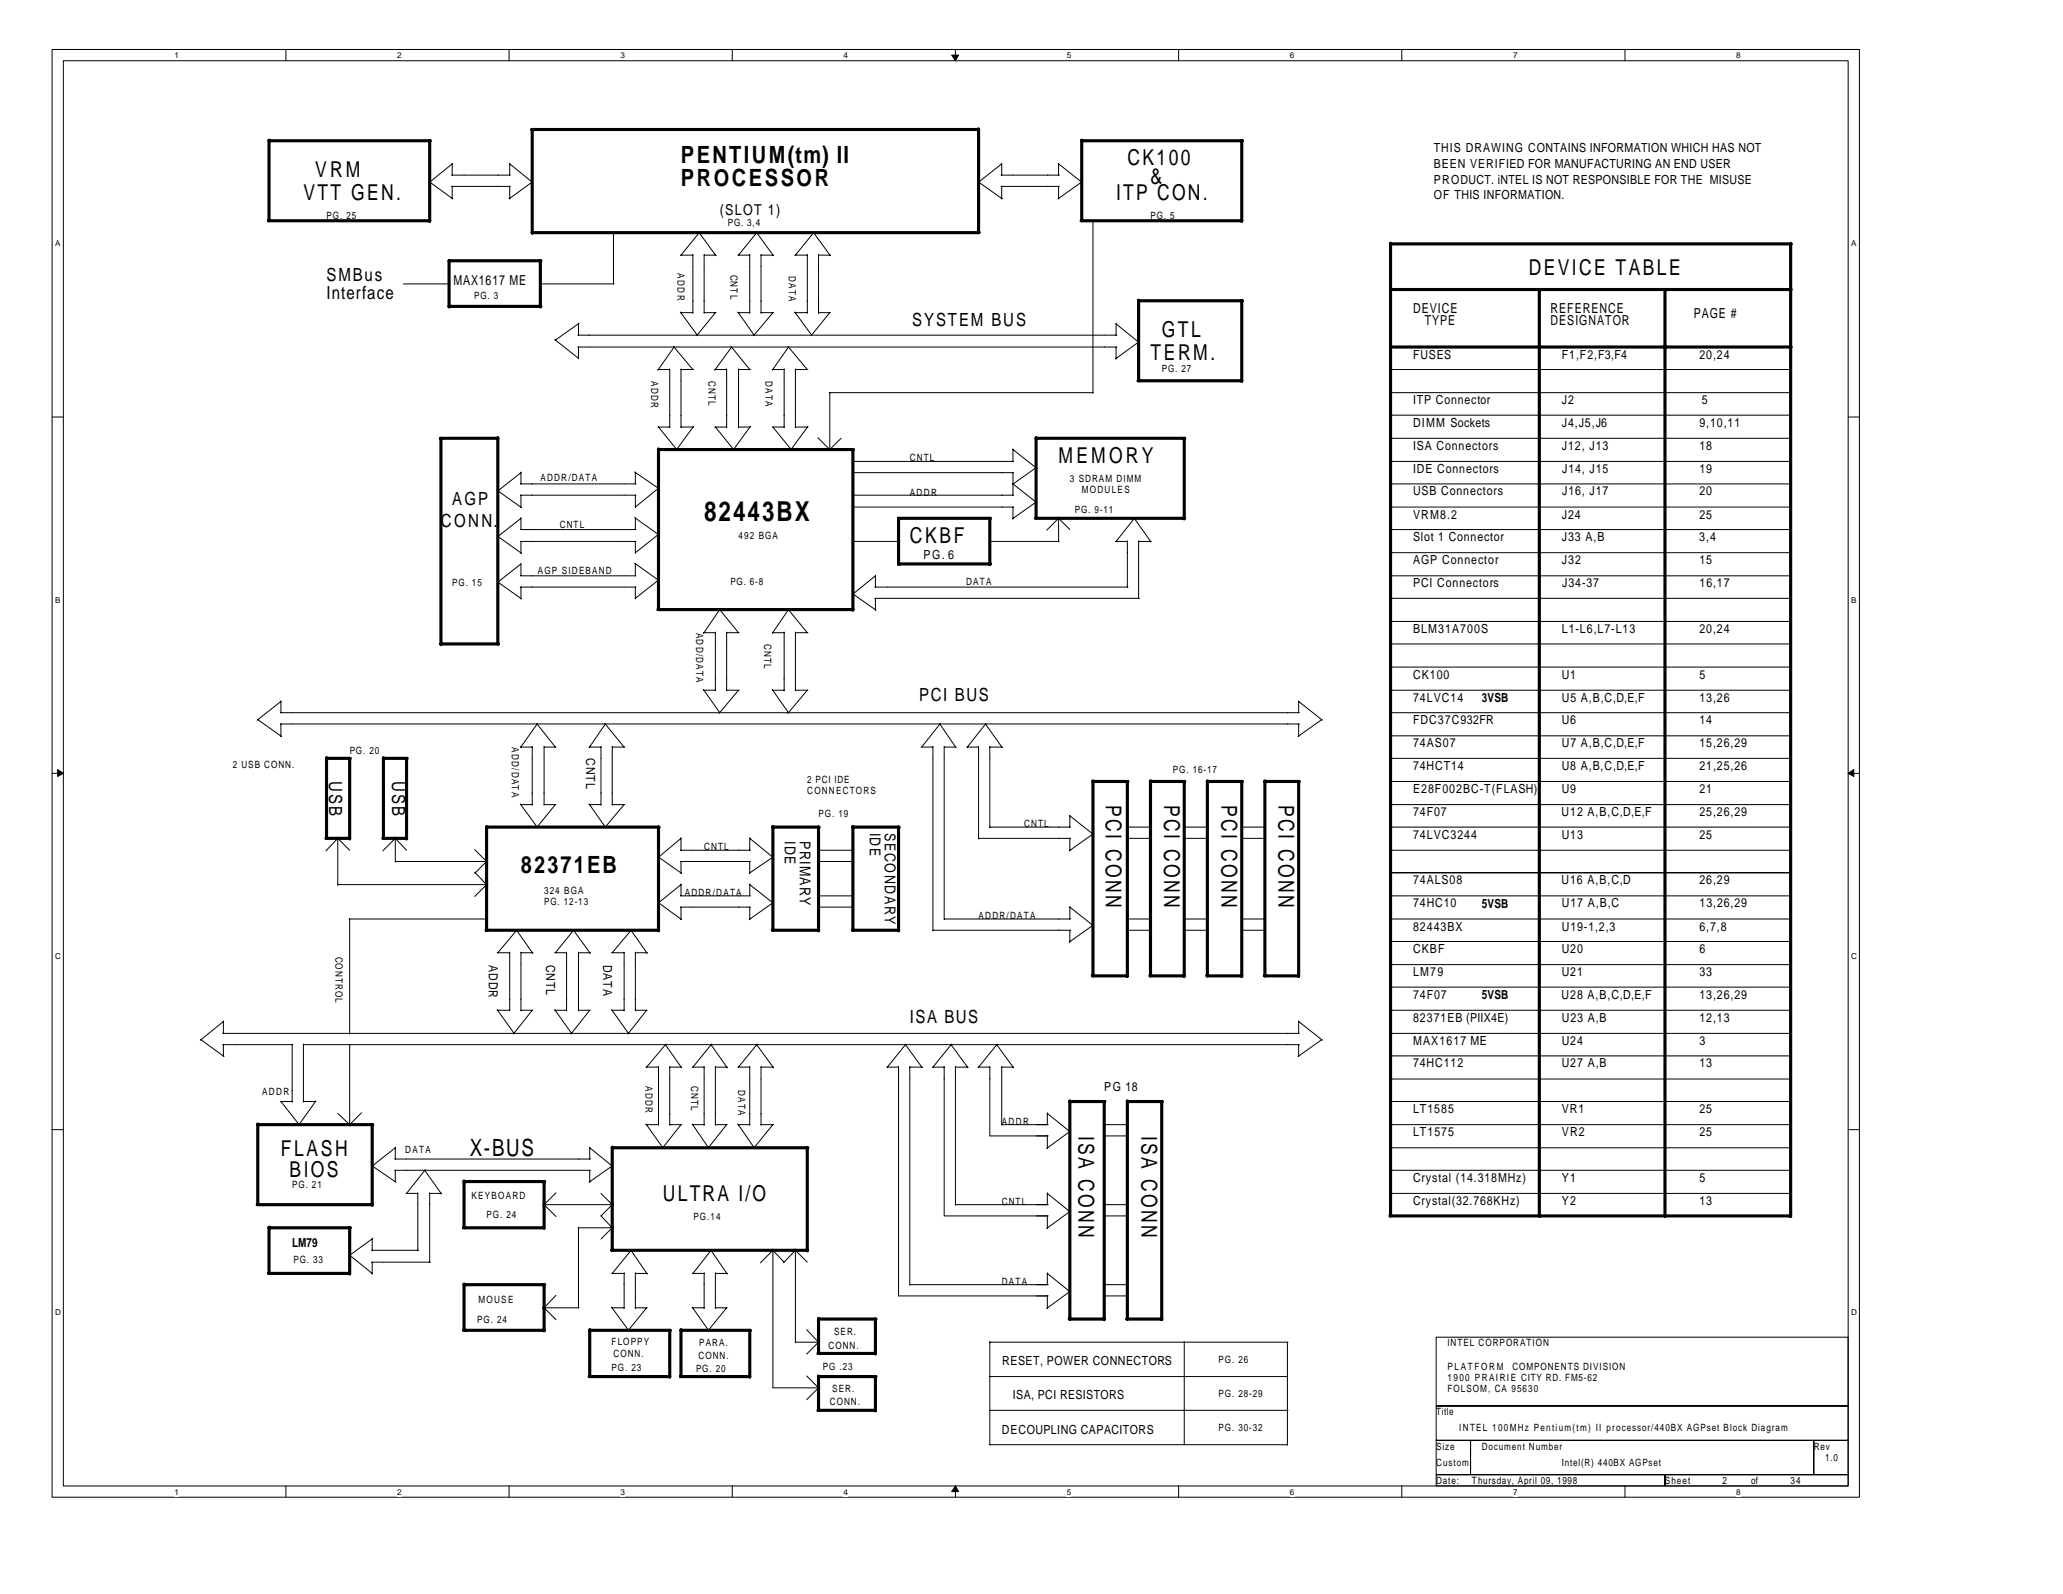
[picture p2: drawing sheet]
<svg xmlns="http://www.w3.org/2000/svg" width="279mm" height="216mm" viewBox="0 0 279 216" stroke-linecap="round" stroke-linejoin="round" font-family="sans-serif">
<path d="M7.1 6.7h244.7v196.1h-244.7zM8.6 8.2h241.7v193.1h-241.7z" fill="none" stroke="#000" stroke-width=".14"/>
<g fill="#fff">
<path d="M23.7 6.9h.5v1.2h-.5z"/>
<path d="M23.7 201.4h.5v1.3h-.5z"/>
</g>
<path d="M38.7 6.7v1.5M38.7 201.3v1.5" fill="none" stroke="#000" stroke-width=".14"/>
<g fill="#fff">
<path d="M53.8 6.9h.6v1.2h-.6z"/>
<path d="M53.8 201.4h.6v1.3h-.6z"/>
</g>
<path d="M68.9 6.7v1.5M68.9 201.3v1.5" fill="none" stroke="#000" stroke-width=".14"/>
<g fill="#fff">
<path d="M84 6.9h.6v1.2h-.6z"/>
<path d="M84 201.4h.6v1.3h-.6z"/>
</g>
<path d="M99.2 6.7v1.5M99.2 201.3v1.5" fill="none" stroke="#000" stroke-width=".14"/>
<g fill="#fff">
<path d="M114.2 6.9h.6v1.2h-.6z"/>
<path d="M114.2 201.4h.6v1.3h-.6z"/>
</g>
<path d="M129.4 6.7v1.5M129.4 201.3v1.5" fill="none" stroke="#000" stroke-width=".14"/>
<g fill="#000" stroke="#000" stroke-width=".14">
<path d="M128.9 7.5h.9l-.4 .7z" fill-rule="evenodd"/>
<path d="M129.4 201.3l.4 .7h-.9z" fill-rule="evenodd"/>
</g>
<g fill="#fff">
<path d="M144.5 6.9h.6v1.2h-.6z"/>
<path d="M144.5 201.4h.6v1.3h-.6z"/>
</g>
<path d="M159.6 6.7v1.5M159.6 201.3v1.5" fill="none" stroke="#000" stroke-width=".14"/>
<g fill="#fff">
<path d="M174.7 6.9h.6v1.2h-.6z"/>
<path d="M174.7 201.4h.6v1.3h-.6z"/>
</g>
<path d="M189.9 6.7v1.5M189.9 201.3v1.5" fill="none" stroke="#000" stroke-width=".14"/>
<g fill="#fff">
<path d="M204.9 6.9h.6v1.2h-.6z"/>
<path d="M204.9 201.4h.6v1.3h-.6z"/>
</g>
<path d="M220.1 6.7v1.5M220.1 201.3v1.5" fill="none" stroke="#000" stroke-width=".14"/>
<g fill="#fff">
<path d="M235.1 6.9h.6v1.2h-.6z"/>
<path d="M235.1 201.4h.6v1.3h-.6z"/>
<path d="M7.5 32.4h.6v1.2h-.6z"/>
<path d="M250.7 32.4h.6v1.2h-.6z"/>
<path d="M7.5 80.6h.7v1.3h-.7z"/>
<path d="M250.7 80.6h.7v1.3h-.7z"/>
</g>
<path d="M7.1 56.5h1.5M250.3 56.5h1.5" fill="none" stroke="#000" stroke-width=".14"/>
<g fill="#fff">
<path d="M7.5 128.9h.7v1.2h-.7z"/>
<path d="M250.7 128.9h.8v1.2h-.8z"/>
</g>
<path d="M7.1 104.7h1.5M250.3 104.7h1.5" fill="none" stroke="#000" stroke-width=".14"/>
<g fill="#000" stroke="#000" stroke-width=".14">
<path d="M7.8 104.2l.8 .5-.8 .5z" fill-rule="evenodd"/>
<path d="M250.3 104.7l.8-.5v1z" fill-rule="evenodd"/>
</g>
<g fill="#fff">
<path d="M7.5 177.1h.7v1.3h-.7z"/>
<path d="M250.7 177.1h.8v1.3h-.8z"/>
</g>
<g fill="none" stroke="#000" stroke-width=".14">
<path d="M54.6 38.5h6.3M58.2 24.7l3.1 2.2M61.2 25.2h7.9M61.2 23.7h7.9M61.2 22.1v1.6M61.2 25.2v1.7M61.2 22.2l-3.1 2.5M69 22.1v1.6M69 25.2v1.7M69 22.2l3.2 2.5M72.1 24.7l-3.2 2.2M73.2 38.5h9.4"/>
<path d="M82.7 38.5h.5M83.1 31.7v6.8M92.1 34.6h1.7M93.8 34.5v7.9M94.7 31.5l2.3 3.1M94.8 31.4l-2.6 3.2M95.4 34.5v7.9M95.4 34.6h1.6M99.9 34.6h1.6M101.5 34.5v7.9M102.5 31.5l2.3 3.1M102.6 31.4l-2.6 3.2"/>
<path d="M103.1 34.6h1.7M103.1 34.5v7.9M107.6 34.6h1.7M109.3 34.5v7.9M110.2 31.5l2.3 3.1M110.3 31.4l-2.6 3.2M110.9 34.5v7.9M110.9 34.6h1.6M132.5 24.7l3.2 2.2M135.6 25.2h7.9M135.6 23.7h7.9M135.7 22.1v1.6"/>
<path d="M135.7 25.2v1.7M135.7 22.2l-3.3 2.5M143.4 22.1v1.6M143.4 25.2v1.7M143.4 22.2l3.2 2.5M146.5 24.7l-3.2 2.2M148 29.9v23.4M75.1 46l3.2 2.5M78.3 45.4h72.9M78.3 47h72.9M78.3 43.8v1.6M78.3 47v1.6"/>
<path d="M78.4 43.8l-3.2 2.3M89.1 50.1h1.6M89.1 57.8h1.6M89.2 57.8l2.5 3.2M90.7 50v7.9M91.2 46.9l2.6 3.2M91.3 47l-2.2 3.1M92.1 42.3h1.7M92.1 42.3l2.3 3.1M92.2 50.1h1.7M92.2 50v7.9M92.2 57.8h1.7"/>
<path d="M93.9 57.8l-2.3 3.1M95.4 42.3h1.6M96.8 50.1h1.6M96.8 57.8h1.6M96.9 57.8l2.5 3.2M96.9 42.3l-2.6 3.2M98.4 50v7.9M99 46.9l2.5 3.2M99.1 47l-2.3 3.1M99.9 42.3h1.6M99.9 42.3l2.2 3.1M100 50.1h1.6"/>
<path d="M100 50v7.9M100 57.8h1.6M101.6 57.8l-2.3 3.1M103.1 42.3h1.7M104.6 50.1h1.6M104.6 57.8h1.6M104.7 42.3l-2.6 3.2M104.7 57.8l2.5 3.2M106.2 50v7.9M106.7 46.9l2.6 3.2M106.8 47l-2.2 3.1M107.6 42.3h1.7"/>
<path d="M107.6 42.3l2.3 3.1M107.7 50v7.9M107.7 50.1h1.7M107.7 57.8h1.7M109.4 57.8l-2.3 3.1M110.8 59.3l1.6 1.6M110.9 42.3h1.6M112.3 53.2h35.7M112.4 42.3l-2.6 3.2M112.4 53.2v7.8M113.9 59.4l-1.6 1.6M151.2 43.8v1.6"/>
<path d="M151.2 47v1.6M151.2 43.9l3.1 2.5M154.2 46.3l-3.1 2.3M188.3 50.1h54.3M188.3 53.2h54.3M188.3 56.2h54.3M188.3 59.4h54.3M67.4 66.5l3.2 2.3M67.4 72.7l3.2 2.2M67.4 78.8l3.2 2.3M70.5 65.5h15.6M70.5 71.7h15.6"/>
<path d="M70.5 78h15.6M70.5 67.1h15.6M70.5 73.3h15.6M70.5 79.5h15.6M70.6 63.9v1.6M70.6 67.1v1.7M70.6 70.1v1.6M70.6 73.3v1.6M70.6 76.3v1.7M70.6 79.5v1.6M70.6 64l-3.3 2.6M70.6 70.2l-3.3 2.5"/>
<path d="M70.6 76.4l-3.3 2.5M86 76.3l3.2 2.3M86 70.1l3.2 2.3M86 63.9l3.2 2.2M86 63.9v1.6M86 67.1v1.7M86 70.1v1.6M86 73.3v1.6M86 76.3v1.7M86 79.5v1.6M89.3 78.5l-3.3 2.5M89.3 72.3l-3.3 2.6"/>
<path d="M89.3 66.1l-3.3 2.6M115.5 68.7h21.8M115.5 62.5h21.8M115.5 67.1h21.8M115.5 73.3h6.3M115.5 64h21.8M118.5 79.5h34.3M118.6 77.9v1.6M118.6 78l-3.2 2.5M134.1 73.3h9.4M137.2 60.8v1.7M137.2 64v3.1"/>
<path d="M137.2 68.7v1.6M137.2 65.5l3.2 2.6M137.2 60.9l3.2 2.5M140.3 68l-3.2 2.3M140.3 63.3l-3.2 2.3M141.8 71.8l1.6-1.6v3.2M143.3 70.1l1.6 1.6M151.1 73.3h1.6M152.7 73.3v6.2M153.6 70.2l2.3 3.2M153.7 70.1l-2.5 3.2M154.2 73.3v7.7"/>
<path d="M154.2 73.3h1.7M188.3 65.5h54.3M188.3 68.7h54.3M188.3 71.7h54.3M188.3 74.9h54.3M188.3 78h54.3M188.3 62.5h54.3M34.9 97.5l3.2 2.3M38 96.5h138M38 98.1h138M38 94.9v1.6M38 98.1v1.7"/>
<path d="M38 95l-3.2 2.6M72.7 98l2.5 3.2M72.8 98.1l-2.3 3.2M81.9 98l2.6 3.2M82 98.1l-2.2 3.2M95.3 93.5h1.6M95.3 85.7h1.6M95.3 93.4l2.2 3.1M96.9 85.6v8M97.4 82.5l2.6 3.2M97.5 82.6l-2.2 3.2M98.4 93.5h1.7"/>
<path d="M98.4 85.7h1.7M98.4 85.6v8M100 93.5l-2.6 3.1M104.6 93.5h1.6M104.6 85.7h1.6M104.6 93.4l2.2 3.1M106.2 85.6v8M106.7 82.5l2.6 3.2M106.8 82.6l-2.2 3.2M107.7 85.6v8M107.7 93.5h1.7M107.7 85.7h1.7"/>
<path d="M109.3 93.5l-2.6 3.1M115.5 80.4l3.1 2.2M118.5 81h35.8M118.6 81v1.6M127.3 98.1l2.2 3.2M127.4 98l-2.6 3.2M133.5 98.1l2.2 3.2M133.5 98l-2.5 3.2M175.9 94.9v1.6M175.9 98.1v1.7M175.9 95l3.2 2.6M179 97.5l-3.2 2.3"/>
<path d="M188.3 81h54.3M188.3 84.2h54.3M188.3 87.2h54.3M188.3 90.4h54.3M188.3 93.5h54.3M188.3 96.5h54.3M188.3 99.7h54.3M44.1 115.2l1.6-1.6v6.3M45.7 113.5l1.7 1.7M45.7 119.8h20.3M51.8 115.2l1.7-1.6v3.2M53.5 113.5l1.6 1.7"/>
<path d="M53.5 116.7h12.5M64.3 115.1l1.6 1.6-1.6 1.6M64.3 118.1l1.6 1.7-1.6 1.6M70.5 109h1.6M70.5 101.2h1.6M70.5 108.9l2.3 3.1M72.1 101.1v8M73.7 109h1.6M73.7 101.2h1.6M73.7 101.1v8M75.2 109l-2.5 3.1M79.8 109h1.6"/>
<path d="M79.8 101.2h1.6M79.8 108.9l2.2 3.1M81.4 101.1v8M82.9 109h1.7M82.9 101.2h1.7M82.9 101.1v8M84.5 109l-2.6 3.1M89.2 116.1l3.1 2.2M92.1 115.2h9.5M92.1 116.7h9.5M92.2 113.5v1.7M92.2 116.7v1.6"/>
<path d="M92.2 119.7v1.6M92.2 119.8l-3.1 2.6M92.2 113.6l-3.1 2.6M101.5 113.5v1.7M101.5 116.7v1.6M101.5 119.7v1.6M101.5 113.6l3.3 2.6M101.5 119.8l3.3 2.6M104.7 116.1l-3.2 2.2M110.9 115.2h4.7M110.9 116.7h4.7M124.7 101.2h1.7"/>
<path d="M126.4 101.1v25M127.9 101.1v23.5M127.9 101.2h1.6M130.9 101.2h1.6M132.5 113.6h12.5M132.5 101.1v12.5M134.1 101.1v11M134.1 112h10.9M134.1 101.2h1.6M144.9 110.4v1.6M144.9 113.6v1.6M144.9 110.5l3.2 2.5"/>
<path d="M148 113l-3.2 2.2M152.7 112h3.2M152.7 113.6h3.2M160.4 112h3.2M160.4 113.6h3.2M168.2 112h3.2M168.2 113.6h3.2M188.3 105.8h54.3M188.3 102.7h54.3M188.3 115.2h54.3M188.3 112h54.3M188.3 109h54.3"/>
<path d="M188.3 118.2h54.3M30.2 140h145.8M30.3 138.3v1.7M30.3 138.4l-3.2 2.5M47.3 124.5h18.6M47.4 124.5v15.6M67.3 136.8h1.7M67.3 129h1.7M67.3 136.8l2.3 3.2M69 129v7.9M70 126l2.2 3.1M70 125.9l-2.6 3.1"/>
<path d="M70.6 136.8h1.6M70.6 129v7.9M70.6 129h1.6M72.1 136.8l-2.6 3.3M75.1 136.8h1.6M75.1 129h1.6M75.1 136.8l2.3 3.2M76.7 129v7.9M77.7 126l2.3 3.1M77.8 125.9l-2.6 3.1M78.3 129v7.9M78.3 136.8h1.7"/>
<path d="M78.3 129h1.7M79.9 136.8l-2.6 3.3M82.8 136.8h1.7M82.8 129h1.7M82.8 136.8l2.3 3.2M84.5 129v7.9M85.5 126l2.2 3.1M85.5 125.9l-2.6 3.1M86 129v7.9M86 136.8h1.7M86 129h1.7M87.6 136.8l-2.6 3.3"/>
<path d="M89.2 122.3l3.1 2.3M92.1 121.3h9.5M92.1 122.9h9.5M92.2 122.9v1.7M101.5 122.9v1.7M104.7 122.3l-3.2 2.3M110.9 121.3h4.7M110.9 122.9h4.7M126.4 126h18.6M127.9 124.5h17.1M144.9 122.8v1.7M144.9 126v1.6"/>
<path d="M144.9 122.9l3.2 2.5M148 125.3l-3.2 2.3M152.7 124.5h3.2M152.7 126h3.2M160.4 124.5h3.2M160.4 126h3.2M168.2 124.5h3.2M168.2 126h3.2M175.9 138.3v1.7M175.9 138.4l3.2 2.5M188.3 124.5h54.3M188.3 121.3h54.3"/>
<path d="M188.3 133.7h54.3M188.3 130.7h54.3M188.3 127.5h54.3M188.3 136.8h54.3M188.3 140h54.3M7.1 153h1.5M27.2 140.8l3.1 2.3M30.2 141.5h9.5M30.3 141.5v1.6M38 149.2h1.6M38 149.2l2.6 3.2M39.6 141.5v7.8"/>
<path d="M41.1 141.5h134.9M41.1 141.4v7.9M41.1 149.2h1.7M42.8 149.1l-2.3 3.2M45.7 150.8l1.7 1.6M47.4 141.5v10.9M49 150.7l-1.6 1.6M50.4 157.9l3.2 2.2M53.5 157h26.5M53.5 158.5h26.5M53.5 155.4v1.6M53.5 158.5v1.6"/>
<path d="M53.5 155.5l-3.2 2.5M57.5 158.5l2.3 3.2M57.6 158.4l-2.5 3.2M79.9 155.4v1.6M79.9 158.5v1.6M79.9 155.5l3.1 2.5M82.9 157.9l-3.1 2.2M87.5 152.3h1.7M87.5 144.5h1.7M87.5 152.2l2.3 3.3M89.2 144.5v7.9M90.1 141.5l2.2 3.1"/>
<path d="M90.2 141.4l-2.6 3.1M90.7 152.3h1.6M90.7 144.5h1.6M90.7 144.5v7.9M92.2 152.3l-2.5 3.2M93.8 152.3h1.6M93.8 144.5h1.6M93.8 152.2l2.2 3.3M95.4 144.5v7.9M96.3 141.5l2.2 3.1M96.4 141.4l-2.6 3.1M96.9 144.5v7.9"/>
<path d="M96.9 152.3h1.6M96.9 144.5h1.6M98.4 152.3l-2.5 3.2M99.9 152.3h1.6M99.9 144.5h1.6M99.9 152.2l2.2 3.3M101.5 144.5v7.9M102.5 141.5l2.3 3.1M102.6 141.4l-2.6 3.1M103.1 152.3h1.7M103.1 144.5v7.9M103.1 144.5h1.7"/>
<path d="M104.7 152.3l-2.6 3.2M120.1 144.5h1.6M121.7 144.5v31h20.2M122.6 141.5l2.3 3.1M122.7 141.4l-2.5 3.1M123.2 144.5v29.6M123.2 144.5h1.7M126.3 144.5h1.6M127.9 144.5v20.2h14M128.8 141.5l2.3 3.1M128.9 141.4l-2.5 3.1M129.4 144.5v18.8"/>
<path d="M129.4 144.5h1.7M132.4 144.5h1.7M134.1 144.5v9.4h7.8M135 141.5l2.3 3.1M135.1 141.4l-2.6 3.1M135.7 144.5v7.9M135.7 152.3h6.2M135.7 144.5h1.6M141.8 150.7v1.6M141.8 153.9v1.6M141.8 150.8l3.2 2.5M144.9 153.3l-3.1 2.2"/>
<path d="M149.5 152.3h3.3M149.5 153.9h3.3M175.9 141.5v1.6M179 140.8l-3.2 2.3M188.3 158.5h54.3M188.3 155.5h54.3M188.3 152.3h54.3M188.3 149.2h54.3M188.3 146.1h54.3M188.3 143h54.3M250.3 153h1.5M47.3 169.9l3.1 2.6"/>
<path d="M50.3 169.3h6.4M50.3 171h8M50.4 167.7v1.6M50.4 171v1.6M50.5 167.7l-3.1 2.3M55 161.6h1.6M56.6 161.6v7.8M58.2 161.6h1.6M58.2 161.6v9.4M73.6 163.2h9.3M73.7 177.1h4.7M73.7 177.1l1.6 1.6"/>
<path d="M75.3 161.6l-1.6 1.6 1.6 1.6M75.3 175.4l-1.6 1.7M78.3 166.2v10.9M78.3 166.3h4.7M81.4 161.6l1.6 1.7M82.8 172.5h1.7M82.8 177.1h1.7M82.8 177.1l2.3 3.1M83 163.1l-1.6 1.6 1.6 1.7M83 166.2l-1.6 1.6M84.5 172.4v4.8M85.5 169.3l2.2 3.3"/>
<path d="M85.5 169.3l-2.6 3.2M86 172.4v4.8M86 172.5h1.7M86 177.1h1.7M87.6 177.1l-2.6 3.2M93.8 172.5h1.6M93.8 177.1h1.6M93.8 177.1l2.2 3.1M95.4 172.4v4.8M96.3 169.3l2.2 3.3M96.4 169.3l-2.6 3.2M96.9 172.4v4.8"/>
<path d="M96.9 172.5h1.6M96.9 177.1h1.6M98.4 177.1l-2.5 3.2M104.6 169.3l1.6 1.7M104.7 169.3v18.7h6.2M104.7 169.3l-1.7 1.7M106.1 171l1.6-1.7v12.6M107.6 169.3l1.7 1.7M123.2 174h18.7M129.4 163.2h12.5M141.8 161.6v1.6M141.8 164.7v1.7"/>
<path d="M141.8 172.4v1.6M141.8 175.5v1.7M141.8 161.6l3.2 2.6M141.8 172.5l3.2 2.5M144.9 164.1l-3.1 2.3M144.9 174.9l-3.1 2.3M149.5 164.7h3.3M149.5 163.2h3.3M149.5 175.5h3.3M149.5 174h3.3M188.3 161.6h54.3M107.7 181.8h3.2"/>
<path d="M109.2 186.4l1.7 1.6-1.7 1.6M109.2 180.1l1.7 1.7-1.7 1.6M134 186.5h40.4M134 195.7h40.4M134.1 181.7v14M134.1 191h40.3M134.1 181.8h40.3M160.4 181.7v14M174.4 181.8v14M194.5 181.1h55.8v9.3h-55.8zM194.5 190.4h55.8v4.7h-55.8zM194.5 195.1h4.7v4.6h-4.7z"/>
<path d="M194.5 199.7h31v1.6h-31zM199.2 195.1h46.4v4.6h-46.4zM225.5 199.7h24.8v1.6h-24.8zM245.6 195.1h4.7v4.6h-4.7z"/>
</g>
<g fill="none" stroke="#000" stroke-width=".42">
<path d="M36.4 19v10.9M36.4 19.1h21.9M58.2 19.1v10.9M72 17.5h60.5M72.1 17.5v14.1M132.5 17.5v14M146.5 19.1h21.8M146.5 19v10.9M168.2 19.1v10.9M36.4 29.9h21.8M72.1 31.5h60.5M73.2 35.3v6.3"/>
<path d="M73.3 35.3h-12.5v6.3M146.4 29.9h21.8M188.3 39.2h54.3M188.3 32.9v131.8M188.3 33h54.3M208.5 39.2v125.6M225.5 39.2v125.6M242.5 33v131.8M59.6 59.4h7.8M59.7 59.4v27.9M60.8 41.5h12.5M67.4 59.3v27.9"/>
<path d="M140.3 59.3v10.9M140.3 59.4h20.2M154.1 51.6h14.1M154.2 40.7v10.9M154.2 40.7h14.1M160.4 59.4v10.9M168.2 40.7v11M188.3 47h54.3M89.2 60.8v21.8M89.2 60.9h26.4M115.5 60.9v21.7M121.7 76.4h12.4"/>
<path d="M134.1 70.2v6.3M134.1 70.2h-12.4v6.3M140.2 70.2h20.2M59.7 87.2h7.8M89.1 82.6h26.4M44.1 113.6h3.3M44.2 102.6v11M44.2 102.7h3.2M47.4 102.7v10.9M51.8 113.6h3.3M51.9 102.7h3.2M51.9 102.6v11"/>
<path d="M55.1 102.7v10.9M65.9 111.9v14.1M65.9 112h23.4M89.2 112v14.1M104.7 112h6.2M104.7 111.9v14.1M110.9 112v14.1M115.5 112h6.3M115.5 111.9v14.1M121.7 112v14.1M148 105.8v26.4M148 105.8h4.8"/>
<path d="M152.7 105.8v26.5M155.8 105.8h4.7M155.8 105.8v26.4M160.4 105.8v26.5M163.5 105.8h4.8M163.5 105.8v26.4M168.2 105.8v26.5M171.3 105.8h4.7M171.3 105.8v26.4M175.9 105.8v26.5M65.8 126h23.4M104.6 126h6.3"/>
<path d="M115.4 126h6.3M147.9 132.2h4.8M155.7 132.2h4.7M163.4 132.2h4.8M171.2 132.2h4.7M34.9 152.2v11M34.9 152.3h15.6M50.4 152.3v11M62.9 159.9v6.4M82.9 155.4v13.9M82.9 155.5h26.5M109.3 155.5v13.9"/>
<path d="M144.9 149.1v29.6M144.9 149.2h4.7M149.5 149.2v29.5M152.7 149.1v29.6M152.7 149.2h4.7M157.3 149.2v29.5M34.8 163.2h15.6M36.4 172.5h11M36.4 166.2v6.3M36.4 166.3h11M47.4 166.3v6.3M62.8 166.3h10.9"/>
<path d="M62.9 173.9v6.3M62.9 160h10.9M62.9 174h10.9M73.7 160v6.4M73.7 174v6.3M82.8 169.3h26.5M110.9 178.6v4.7M110.9 178.7h7.7M118.6 178.7v4.7M144.8 178.7h4.7M152.6 178.7h4.7M188.2 164.7h54.3"/>
<path d="M62.8 180.2h10.9M79.8 186.5h10.9M79.9 180.1v6.4M79.9 180.2h10.9M90.7 180.2v6.3M92.1 186.5h9.4M92.2 180.2h9.4M92.2 180.1v6.4M101.5 180.2v6.3M110.8 183.3h7.8M110.8 191h7.8M110.9 186.4v4.6"/>
<path d="M110.9 186.5h7.7M118.6 186.5v4.6"/>
</g>
<text font-size="3.7" x="95.4" y="70.6">82443BX</text>
<g font-size="3.2">
<text x="92.2" y="22.1">PENTIUM(tm) II</text>
<text x="92.2" y="25.2">PROCESSOR</text>
<text x="70.6" y="118.2">82371EB</text>
<text x="63.6" y="156.6">X-BUS</text>
</g>
<g font-size="3">
<text x="152.7" y="22.4">CK100</text>
<text x="41.1" y="27">VTT GEN.</text>
<text x="42.7" y="24">VRM</text>
<text x="151.2" y="27">ITP CON.</text>
<text x="155.8" y="24.9">&amp;</text>
<text x="207" y="37.3">DEVICE TABLE</text>
<text x="157.3" y="45.7">GTL</text>
<text x="155.8" y="48.8">TERM.</text>
<text x="143.4" y="62.7">MEMORY</text>
<text x="123.2" y="73.5">CKBF</text>
<text x="149.8" y="109" transform="rotate(90 149.8 109)">PCI CONN</text>
<text x="157.7" y="109" transform="rotate(90 157.7 109)">PCI CONN</text>
<text x="165.4" y="109" transform="rotate(90 165.4 109)">PCI CONN</text>
<text x="173.1" y="109" transform="rotate(90 173.1 109)">PCI CONN</text>
<text x="146.1" y="153.9" transform="rotate(90 146.1 153.9)">ISA CONN</text>
<text x="154.6" y="153.9" transform="rotate(90 154.6 153.9)">ISA CONN</text>
<text x="38" y="156.6">FLASH</text>
<text x="39.2" y="159.4">BIOS</text>
<text x="89.8" y="162.7">ULTRA I/O</text>
</g>
<g font-size="2.5">
<text x="44.2" y="38.1">SMBus</text>
<text x="44.2" y="40.5">Interface</text>
<text x="123.6" y="44.1">SYSTEM BUS</text>
<text x="59.7" y="71.4">CONN.</text>
<text x="61.2" y="68.4">AGP</text>
<text x="124.5" y="94.9">PCI BUS</text>
<text x="44.6" y="105.8" transform="rotate(90 44.6 105.8)">USB</text>
<text x="53.1" y="105.8" transform="rotate(90 53.1 105.8)">USB</text>
<text x="123.2" y="138.5">ISA BUS</text>
</g>
<g font-size="2">
<text x="97.5" y="29.2">(SLOT 1)</text>
<text x="106.3" y="113.9" transform="rotate(90 106.3 113.9)">IDE</text>
<text x="108.3" y="113.9" transform="rotate(90 108.3 113.9)">PRIMARY</text>
<text x="117.8" y="112.8" transform="rotate(90 117.8 112.8)">IDE</text>
<text x="119.8" y="112.8" transform="rotate(90 119.8 112.8)">SECONDARY</text>
</g>
<g font-size="1.9">
<text x="61.4" y="38.6">MAX1617 ME</text>
<text x="191.4" y="42.5">DEVICE</text>
<text x="193" y="44.1">TYPE</text>
<text x="210" y="42.5">REFERENCE</text>
<text x="210" y="44.1">DESIGNATOR</text>
<text x="229.4" y="43.1">PAGE #</text>
</g>
<g font-size="1.7">
<text x="194.2" y="20.6">THIS DRAWING CONTAINS INFORMATION WHICH HAS NOT</text>
<text x="194.2" y="22.7">BEEN VERIFIED FOR MANUFACTURING AN END USER</text>
<text x="194.2" y="24.9">PRODUCT. iNTEL IS NOT RESPONSIBLE FOR THE MISUSE</text>
<text x="194.2" y="27">OF THIS INFORMATION.</text>
<text x="191.4" y="48.6">FUSES</text>
<text x="211.5" y="48.6">F1,F2,F3,F4</text>
<text x="230.2" y="48.6">20,24</text>
<text x="191.4" y="57.8">DIMM Sockets</text>
<text x="191.4" y="54.7">ITP Connector</text>
<text x="211.5" y="57.8">J4,J5,J6</text>
<text x="211.5" y="54.7">J2</text>
<text x="230.2" y="57.8">9,10,11</text>
<text x="230.5" y="54.7">5</text>
<text x="191.4" y="60.9">ISA Connectors</text>
<text x="191.4" y="64.1">IDE Connectors</text>
<text x="211.5" y="60.9">J12, J13</text>
<text x="211.6" y="64.1">J14, J15</text>
<text x="230.2" y="60.9">18</text>
<text x="230.2" y="64.1">19</text>
<text x="191.4" y="70.2">VRM8.2</text>
<text x="191.4" y="67.1">USB Connectors</text>
<text x="211.5" y="70.2">J24</text>
<text x="211.6" y="67.1">J16, J17</text>
<text x="230.1" y="70.2">25</text>
<text x="230.2" y="67.1">20</text>
<text x="125.1" y="75.7">PG. 6</text>
<text x="191.4" y="73.3">Slot 1 Connector</text>
<text x="191.4" y="76.4">AGP Connector</text>
<text x="211.5" y="73.3">J33 A,B</text>
<text x="211.5" y="76.4">J32</text>
<text x="230.1" y="73.3">3,4</text>
<text x="230.2" y="76.4">15</text>
<text x="191.4" y="79.6">PCI Connectors</text>
<text x="211.6" y="79.6">J34-37</text>
<text x="230.2" y="79.6">16,17</text>
<text x="191.4" y="85.7">BLM31A700S</text>
<text x="211.5" y="85.7">L1-L6,L7-L13</text>
<text x="230.2" y="85.7">20,24</text>
<text x="191.4" y="91.9">CK100</text>
<text x="191.4" y="95">74LVC14</text>
<text x="200.7" y="95.1">3VSB</text>
<text x="211.5" y="95">U5 A,B,C,D,E,F</text>
<text x="211.5" y="91.9">U1</text>
<text x="230.1" y="91.9">5</text>
<text x="230.2" y="95">13,26</text>
<text x="191.4" y="101.2">74AS07</text>
<text x="191.4" y="98.1">FDC37C932FR</text>
<text x="211.5" y="101.2">U7 A,B,C,D,E,F</text>
<text x="211.5" y="98.1">U6</text>
<text x="230.2" y="101.2">15,26,29</text>
<text x="230.2" y="98.1">14</text>
<text x="79.4" y="102.7" transform="rotate(90 79.4 102.7)">CNTL</text>
<text x="191.4" y="107.4">E28F002BC-T(FLASH)</text>
<text x="191.4" y="104.3">74HCT14</text>
<text x="211.5" y="104.3">U8 A,B,C,D,E,F</text>
<text x="211.5" y="107.4">U9</text>
<text x="230.1" y="107.4">21</text>
<text x="230.2" y="104.3">21,25,26</text>
<text x="191.4" y="110.5">74F07</text>
<text x="191.4" y="113.6">74LVC3244</text>
<text x="211.5" y="110.5">U12 A,B,C,D,E,F</text>
<text x="211.5" y="113.6">U13</text>
<text x="230.2" y="110.5">25,26,29</text>
<text x="230.2" y="113.6">25</text>
<text x="191.4" y="119.8">74ALS08</text>
<text x="211.5" y="119.8">U16 A,B,C,D</text>
<text x="230.1" y="119.8">26,29</text>
<text x="191.4" y="122.9">74HC10</text>
<text x="200.7" y="122.9">5VSB</text>
<text x="211.5" y="122.9">U17 A,B,C</text>
<text x="230.2" y="122.9">13,26,29</text>
<text x="66.2" y="130.7" transform="rotate(90 66.2 130.7)">ADDR</text>
<text x="74" y="130.7" transform="rotate(90 74 130.7)">CNTL</text>
<text x="81.7" y="130.7" transform="rotate(90 81.7 130.7)">DATA</text>
<text x="191.4" y="126">82443BX</text>
<text x="191.4" y="129.1">CKBF</text>
<text x="211.5" y="126">U19-1,2,3</text>
<text x="211.5" y="129.1">U20</text>
<text x="230.2" y="129.1">6</text>
<text x="230.2" y="126">6,7,8</text>
<text x="191.4" y="132.2">LM79</text>
<text x="191.4" y="135.3">74F07</text>
<text x="200.7" y="135.3">5VSB</text>
<text x="211.5" y="135.3">U28 A,B,C,D,E,F</text>
<text x="211.5" y="132.2">U21</text>
<text x="230.2" y="132.2">33</text>
<text x="230.2" y="135.3">13,26,29</text>
<text x="191.4" y="138.4">82371EB (PIIX4E)</text>
<text x="191.4" y="141.5">MAX1617 ME</text>
<text x="211.5" y="138.4">U23 A,B</text>
<text x="211.5" y="141.5">U24</text>
<text x="230.2" y="141.5">3</text>
<text x="230.2" y="138.4">12,13</text>
<text x="149.5" y="147.7">PG 18</text>
<text x="191.4" y="144.6">74HC112</text>
<text x="211.5" y="144.6">U27 A,B</text>
<text x="230.2" y="144.6">13</text>
<text x="191.4" y="150.8">LT1585</text>
<text x="191.4" y="153.9">LT1575</text>
<text x="211.5" y="150.8">VR1</text>
<text x="211.5" y="153.9">VR2</text>
<text x="230.2" y="150.8">25</text>
<text x="230.2" y="153.9">25</text>
<text x="191.4" y="160.1">Crystal (14.318MHz)</text>
<text x="211.5" y="160.1">Y1</text>
<text x="230.2" y="160.1">5</text>
<text x="191.4" y="163.2">Crystal(32.768KHz)</text>
<text x="211.5" y="163.2">Y2</text>
<text x="230.2" y="163.2">13</text>
<text x="39.6" y="168.9">LM79</text>
<text x="135.7" y="184.9">RESET, POWER CONNECTORS</text>
<text x="137.2" y="189.5">ISA, PCI RESISTORS</text>
<text x="135.7" y="194.2">DECOUPLING CAPACITORS</text>
</g>
<g font-size="1.4">
<text x="44.2" y="29.6">PG. 25</text>
<text x="155.8" y="29.6">PG. 5</text>
<text x="98.6" y="30.6">PG. 3,4</text>
<text x="64.2" y="40.5">PG. 3</text>
<text x="91.7" y="37" transform="rotate(90 91.7 37)">ADDR</text>
<text x="98.9" y="37.2" transform="rotate(90 98.9 37.2)">CNTL</text>
<text x="106.8" y="37.4" transform="rotate(90 106.8 37.4)">DATA</text>
<text x="88.2" y="51.6" transform="rotate(90 88.2 51.6)">ADDR</text>
<text x="96" y="51.6" transform="rotate(90 96 51.6)">CNTL</text>
<text x="103.7" y="51.6" transform="rotate(90 103.7 51.6)">DATA</text>
<text x="157.3" y="50.4">PG. 27</text>
<text x="73.2" y="65.1">ADDR/DATA</text>
<text x="123.2" y="62.5">CNTL</text>
<text x="144.9" y="65.3">3 SDRAM DIMM</text>
<text x="75.8" y="71.5">CNTL</text>
<text x="123.2" y="67.1">ADDR</text>
<text x="145.6" y="69.4">PG. 9-11</text>
<text x="146.5" y="66.8">MODULES</text>
<text x="72.8" y="77.8">AGP SIDEBAND</text>
<text x="100" y="73">492 BGA</text>
<text x="61.2" y="79.3">PG. 15</text>
<text x="98.9" y="79.2">PG. 6-8</text>
<text x="130.8" y="79.2">DATA</text>
<text x="94.3" y="85.7" transform="rotate(90 94.3 85.7)">ADD/DATA</text>
<text x="103.5" y="87.2" transform="rotate(90 103.5 87.2)">CNTL</text>
<text x="69.3" y="101.2" transform="rotate(90 69.3 101.2)">ADD/DATA</text>
<text x="31.5" y="104">2 USB CONN.</text>
<text x="47.4" y="102.1">PG. 20</text>
<text x="109.3" y="106">2 PCI IDE</text>
<text x="109.3" y="107.5">CONNECTORS</text>
<text x="158.9" y="104.6">PG. 16-17</text>
<text x="110.9" y="110.7">PG. 19</text>
<text x="138.7" y="112">CNTL</text>
<text x="95.4" y="115.1">CNTL</text>
<text x="73.7" y="121.1">324 BGA</text>
<text x="73.7" y="122.6">PG. 12-13</text>
<text x="92.7" y="121.3">ADDR/DATA</text>
<text x="132.5" y="124.5">ADDR/DATA</text>
<text x="45.4" y="129.6" transform="rotate(90 45.4 129.6)">CONTROL</text>
<text x="35.5" y="148.3">ADDR</text>
<text x="87.4" y="147.1" transform="rotate(90 87.4 147.1)">ADDR</text>
<text x="93.6" y="147.1" transform="rotate(90 93.6 147.1)">CNTL</text>
<text x="100" y="147.7" transform="rotate(90 100 147.7)">DATA</text>
<text x="135.7" y="152.3">ADDR</text>
<text x="39.6" y="160.9">PG. 21</text>
<text x="54.9" y="156.2">DATA</text>
<text x="63.9" y="162.4">KEYBOARD</text>
<text x="65.9" y="165">PG. 24</text>
<text x="93.9" y="165.2">PG.14</text>
<text x="135.7" y="163.1">CNTL</text>
<text x="39.7" y="171.1">PG. 33</text>
<text x="135.7" y="174">DATA</text>
<text x="64.6" y="179.1">PG. 24</text>
<text x="64.8" y="176.5">MOUSE</text>
<text x="82.8" y="182.1">FLOPPY</text>
<text x="82.8" y="185.7">PG. 23</text>
<text x="83.1" y="183.8">CONN.</text>
<text x="94.3" y="185.8">PG. 20</text>
<text x="94.6" y="184.1">CONN.</text>
<text x="94.7" y="182.4">PARA.</text>
<text x="111.4" y="185.5">PG .23</text>
<text x="112.2" y="182.7">CONN.</text>
<text x="113" y="180.8">SER.</text>
<text x="165" y="184.6">PG. 26</text>
<text x="196" y="182.4">INTEL CORPORATION</text>
<text x="196" y="185.5">P L A T F O R M</text>
<text x="204.8" y="185.5">COMPONENTS DIVISION</text>
<text x="112.4" y="190.3">CONN.</text>
<text x="112.7" y="188.5">SER.</text>
<text x="165" y="189.2">PG. 28-29</text>
<text x="194.5" y="191.7">Title</text>
<text x="196" y="187">1900 PRAIRIE CITY RD. FM5-62</text>
<text x="196" y="188.5">FOLSOM, CA 95630</text>
<text x="165" y="193.9">PG. 30-32</text>
<text x="194.5" y="196.3">Size</text>
<text x="197.6" y="193.9">INTEL 100MHz Pentium(tm) II processor/440BX AGPset Block Diagram</text>
<text x="200.7" y="196.3">Document Number</text>
<text x="245.7" y="196.3">Rev</text>
<text x="247.2" y="197.9">1.0</text>
<text x="194.5" y="198.5">Custom</text>
<text x="194.5" y="201">Date:</text>
<text x="199.3" y="201">Thursday, April 09, 1998</text>
<text x="211.5" y="198.5">Intel(R) 440BX AGPset</text>
<text x="225.5" y="201">Sheet</text>
<text x="233.3" y="201">2</text>
<text x="237.2" y="201">of</text>
<text x="242.5" y="201">34</text>
</g>
<g font-size="1.1">
<text x="23.7" y="7.9">1</text>
<text x="53.8" y="7.9">2</text>
<text x="84" y="7.9">3</text>
<text x="114.2" y="7.9">4</text>
<text x="144.5" y="7.9">5</text>
<text x="174.7" y="7.9">6</text>
<text x="204.9" y="7.9">7</text>
<text x="235.1" y="7.9">8</text>
<text x="7.5" y="33.4">A</text>
<text x="250.7" y="33.4">A</text>
<text x="7.5" y="81.6">B</text>
<text x="250.7" y="81.6">B</text>
<text x="7.5" y="129.9">C</text>
<text x="250.7" y="129.9">C</text>
<text x="7.5" y="178.2">D</text>
<text x="250.7" y="178.2">D</text>
<text x="23.7" y="202.5">1</text>
<text x="53.8" y="202.5">2</text>
<text x="84" y="202.5">3</text>
<text x="114.2" y="202.5">4</text>
<text x="144.5" y="202.5">5</text>
<text x="174.7" y="202.5">6</text>
<text x="204.9" y="202.5">7</text>
<text x="235.1" y="202.5">8</text>
</g>
</svg>
